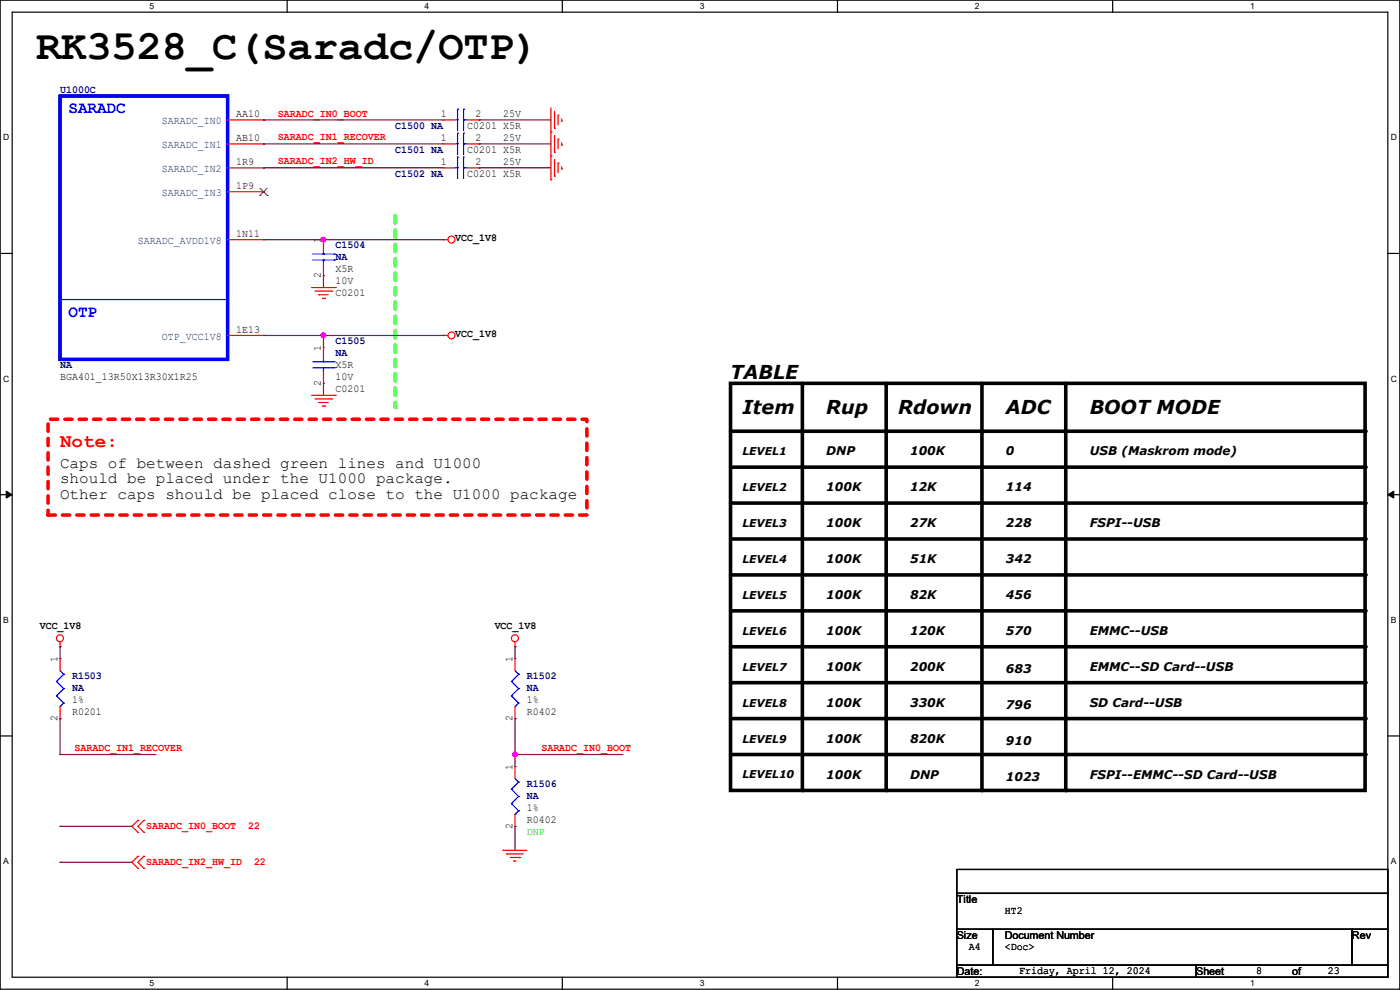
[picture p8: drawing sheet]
<svg xmlns="http://www.w3.org/2000/svg" width="297mm" height="210mm" viewBox="0 0 297 210" stroke-linecap="round" stroke-linejoin="round" font-family="sans-serif">
<path d="M0 0h297v209.8h-297zM2.6 2.6h291.8v204.7h-291.8z" fill="none" stroke="#000" stroke-width=".25"/>
<g fill="#fff">
<path d="M31.8 .3h.9v2h-.9z"/>
<path d="M31.8 207.6h.9v2h-.9z"/>
</g>
<path d="M60.9 0v2.6M60.9 207.3v2.5" fill="none" stroke="#000" stroke-width=".25"/>
<g fill="#fff">
<path d="M90.1 .3h1v2h-1z"/>
<path d="M90.1 207.6h1v2h-1z"/>
</g>
<path d="M119.3 0v2.6M119.3 207.3v2.5" fill="none" stroke="#000" stroke-width=".25"/>
<g fill="#fff">
<path d="M148.5 .3h.9v2h-.9z"/>
<path d="M148.5 207.6h.9v2h-.9z"/>
</g>
<path d="M177.7 0v2.6M177.7 207.3v2.5" fill="none" stroke="#000" stroke-width=".25"/>
<g fill="#fff">
<path d="M206.8 .3h1v2h-1z"/>
<path d="M206.8 207.6h1v2h-1z"/>
</g>
<path d="M236.1 0v2.6M236.1 207.3v2.5" fill="none" stroke="#000" stroke-width=".25"/>
<g fill="#fff">
<path d="M265.2 .3h1v2h-1z"/>
<path d="M265.2 207.6h1v2h-1z"/>
<path d="M.7 28.2h1.2v1.9h-1.2z"/>
<path d="M295.1 28.2h1.2v1.9h-1.2z"/>
<path d="M.7 79.3h1.2v2h-1.2z"/>
<path d="M295.1 79.3h1.2v2h-1.2z"/>
</g>
<path d="M0 53.8h2.6M294.4 53.8h2.6" fill="none" stroke="#000" stroke-width=".25"/>
<g fill="#fff">
<path d="M.7 130.5h1.2v2h-1.2z"/>
<path d="M295.1 130.5h1.1v2h-1.1z"/>
</g>
<path d="M0 104.9h2.6M294.4 104.9h2.6" fill="none" stroke="#000" stroke-width=".25"/>
<path d="M1.3 104.2l1.3 .7-1.3 .8zM294.4 104.9l1.3-.7v1.5z" fill="#000" stroke="#000" stroke-width=".21"/>
<g fill="#fff">
<path d="M.7 181.7h1.2v2h-1.2z"/>
<path d="M295.1 181.7h1.1v2h-1.1z"/>
</g>
<path d="M0 156.1h2.6M294.4 156.1h2.6" fill="none" stroke="#000" stroke-width=".25"/>
<g fill="none" stroke="#000" stroke-width=".76">
<path d="M155 81.3h134.6v86.4h-134.6zM155 91.5h134.6M155 99.1h134.6M170.2 81.3v86.4M188 81.3v86.4M208.3 81.3v86.4M226.1 81.3v86.4M155 106.7h134.6M155 114.3h134.6M155 122h134.6M155 129.6h134.6M155 137.2h134.6"/>
<path d="M155 144.8h134.6M155 152.4h134.6M155 160.1h134.6"/>
</g>
<g fill="#000">
<circle cx="289.6" cy="91.5" r=".38"/>
<circle cx="289.6" cy="99.1" r=".38"/>
<circle cx="289.6" cy="114.3" r=".38"/>
<circle cx="289.6" cy="106.7" r=".38"/>
<circle cx="289.6" cy="122" r=".38"/>
<circle cx="289.6" cy="137.2" r=".38"/>
<circle cx="289.6" cy="129.6" r=".38"/>
<circle cx="289.6" cy="144.8" r=".38"/>
<circle cx="289.6" cy="152.4" r=".38"/>
<circle cx="170.2" cy="167.7" r=".38"/>
<circle cx="188" cy="167.7" r=".38"/>
<circle cx="208.3" cy="167.7" r=".38"/>
<circle cx="226.1" cy="167.7" r=".38"/>
<circle cx="289.6" cy="160.1" r=".38"/>
</g>
<path d="M10.2 88.9h114.3v20.4h-114.3z" fill="none" stroke="#f00" stroke-width=".76" stroke-dasharray="1.5 1.5"/>
<path d="M83.9 45.8v40.6" fill="none" stroke="#01ff00" stroke-width=".76" stroke-dasharray="1.5 1.5"/>
<circle cx="83.9" cy="86.4" r=".38" fill="#01ff00" stroke-dasharray="1.5 1.5"/>
<g fill="none" stroke="#f00" stroke-width=".25">
<path d="M48.3 25.4h7.6M48.3 30.5h7.6M48.3 35.6h7.6M55.9 25.4h.1M55.9 30.5h.1M55.9 35.6h.1M94 25.4h.1M94 30.5h.1M94 35.6h.1M94 25.4h2.6M94 30.5h2.6M94 35.6h2.6"/>
<path d="M99.1 25.4h2.5M99.1 30.5h2.5M99.1 35.6h2.5M101.6 25.4h.1M101.6 30.5h.1M101.6 35.6h.1M116.9 28h.1M116.9 33.1h.1M116.9 38.1h.1M116.9 22.9v15.2M117.6 27.2h.1M117.6 32.3h.1"/>
<path d="M117.6 37.4h.1M117.6 23.7v3.5M117.6 28.7v3.6M117.6 33.8v3.6M118.4 24.4h.1M118.4 29.5h.1M118.4 34.6h.1M118.4 24.4v2.1M118.4 29.5v2M118.4 34.6v2M119.2 25.7h.1M119.2 30.8h.1"/>
<path d="M119.2 35.9h.1M119.2 25.2v.5M119.2 30.3v.5M119.2 35.3v.6M48.3 50.8h7.6M48.3 40.7h7.6M55.9 40.7h.1M55.9 50.8h.1M68.6 50.8h.1M68.6 58.5h.1M68.6 50.8v2.6M68.6 55.9v2.6"/>
<path d="M94 50.8h.1M94 50.8h1M48.3 71.2h7.6M55.9 71.2h.1M66.1 61h5.1M66.8 61.8h3.6M67.6 62.5h.1M67.6 62.5h2M68.4 63.3h.5M68.6 73.7h.1M68.6 73.7v2.5M68.6 78.8v2.5"/>
<path d="M68.9 63.3h.1M70.4 61.8h.1M71.2 61h.1M94 71.2h.1M94 71.2h1M66.1 83.9h5.1M66.8 84.6h3.6M67.6 85.4h.1M67.6 85.4h2M68.4 86.1h.5M68.6 81.3h.1M68.9 86.1h.1"/>
<path d="M70.4 84.6h.1M71.2 83.9h.1M12.7 137.2h.1M12.7 139.7h.1M12.7 136.2v1M12.7 139.7v2.6M109.3 137.2h.1M109.3 139.7h.1M109.3 136.2v1M109.3 139.7v2.6M12.7 152.4h.1M12.7 149.9v2.5"/>
<path d="M109.3 152.4h.1M109.3 149.9v2.5M29.3 174h.1M29.3 176.6h.1M29.3 174l-1.3 1.3 1.3 1.3M30.5 176.6h.1M30.5 174h.1M30.5 174l-1.2 1.3 1.2 1.3M109.3 162.6h.1M109.3 175.3h.1M109.3 162.6v2.5M109.3 172.8v2.5"/>
<path d="M29.3 181.7h.1M29.3 184.2h.1M29.3 181.7l-1.3 1.2 1.3 1.3M30.5 184.2h.1M30.5 181.7h.1M30.5 181.7l-1.2 1.2 1.2 1.3M106.7 180.4h.1M106.7 180.4h5.1M107.5 181.1h.1M107.5 181.1h3.5M108.2 181.9h2.1M109 182.7h.1"/>
<path d="M109 182.7h.5M110.3 181.9h.1"/>
<circle cx="95.8" cy="50.8" r=".74"/>
<circle cx="95.8" cy="71.1" r=".74"/>
<circle cx="12.7" cy="135.4" r=".74"/>
<circle cx="109.2" cy="135.4" r=".74"/>
</g>
<path d="M203 184.4h91.4v5.1h-91.4zM203 189.5h91.4v7.6h-91.4zM203 197.1h7.6v7.7h-7.6zM210.6 197.1h76.2v7.7h-76.2zM286.8 197.1h7.6v7.7h-7.6zM203 204.8h50.8v2.5h-50.8zM253.8 204.8h40.6v2.5h-40.6z" fill="none" stroke="#000" stroke-width=".25"/>
<g fill="none" stroke="#00f" stroke-width=".25">
<path d="M96.6 25.4h.5M96.6 30.5h.5M96.6 35.6h.5M97.1 25.4h.1M97.1 23.2h.1M97.1 30.5h.1M97.1 28.2h.1M97.1 35.6h.1M97.1 33.3h.1M97.1 23.2v4.5M97.1 28.2v4.6M97.1 33.3v4.6"/>
<path d="M98.3 23.2h.1M98.3 25.4h.1M98.3 28.2h.1M98.3 30.5h.1M98.3 33.3h.1M98.3 35.6h.1M98.3 25.4h.8M98.3 23.2v4.5M98.3 28.2v4.6M98.3 33.3v4.6M98.3 30.5h.8M98.3 35.6h.8"/>
<path d="M66.3 55.2h4.6M66.3 53.9h4.6M68.6 53.9h.1M68.6 55.2h.1M68.6 53.4v.5M68.6 55.2v.7M70.9 55.2h.1M70.9 53.9h.1M12.7 63.5h.1M12.7 63.5h35.6M66.3 78h4.6M66.3 76.8h4.6"/>
<path d="M68.6 76.8h.1M68.6 78h.1M68.6 76.2v.6M68.6 78v.8M70.9 78h.1M70.9 76.8h.1M12 144.6h.1M12 147.6h.1M12 144.6l1.5 1.5M12 147.6l1.5 1.5M12.7 149.9h.1M12.7 142.3l.8 .7"/>
<path d="M13.5 143h.1M13.5 146.1h.1M13.5 149.1h.1M13.5 143l-1.5 1.6M13.5 146.1l-1.5 1.5M13.5 149.1l-.8 .8M108.5 144.6h.1M108.5 147.6h.1M108.5 144.6l1.5 1.5M108.5 147.6l1.5 1.5M109.3 149.9h.1M109.3 142.3l.7 .7"/>
<path d="M110 143h.1M110 146.1h.1M110 149.1h.1M110 143l-1.5 1.6M110 146.1l-1.5 1.5M110 149.1l-.7 .8M108.5 167.4h.1M108.5 170.5h.1M108.5 167.4l1.5 1.6M108.5 170.5l1.5 1.5M109.3 172.8h.1M109.3 165.1l.7 .8"/>
<path d="M110 165.9h.1M110 169h.1M110 172h.1M110 165.9l-1.5 1.5M110 169l-1.5 1.5M110 172l-.7 .8"/>
</g>
<path d="M12.7 20.4h35.6v55.8h-35.6z" fill="none" stroke="#00f" stroke-width=".76"/>
<path d="M55.2 39.9l1.5 1.6M56.7 39.9l-1.6 1.6M55.1 41.5h.1M56.7 41.5h.1" fill="none" stroke="#7f3f00" stroke-width=".21"/>
<g fill="none" stroke="#7f003f" stroke-width=".25">
<path d="M55.9 35.6h.1M55.9 30.5h.1M55.9 25.4h.1M55.9 35.6h38.1M55.9 25.4h38.1M55.9 30.5h38.1M101.6 25.4h.1M101.6 30.5h.1M101.6 35.6h.1M101.6 35.6h15.3M101.6 25.4h15.3M101.6 30.5h15.3"/>
<path d="M55.9 50.8h.1M55.9 50.8h38.1M68.6 58.5h.1M68.6 58.5v2.5M94 50.8h.1M55.9 71.2h.1M55.9 71.2h38.1M68.6 71.2h.1M68.6 71.2v2.5M94 71.2h.1M68.6 81.3h.1M68.6 81.3v2.6"/>
<path d="M12.7 137.2h.1M12.7 137.2v2.5M109.3 137.2h.1M109.3 137.2v2.5M12.7 152.4h.1M12.7 152.4v7.7M109.3 152.4h.1M109.3 152.4v10.2M12.7 175.3h.1M12.7 160.1h.1M12.7 175.3h15.3M12.7 160.1h20.4"/>
<path d="M109.3 160.1h.1M109.3 175.3h.1M109.3 175.3v5.1M109.3 160.1h22.8M12.7 182.9h.1M12.7 182.9h15.3"/>
</g>
<g fill="#f0f" stroke="#f0f" stroke-width=".25">
<circle cx="68.6" cy="50.8" r=".49"/>
<circle cx="68.6" cy="71.1" r=".49"/>
<circle cx="109.2" cy="160" r=".49"/>
</g>
<text font-size="8.9" x="7.7" y="12.5">RK3528_C(Saradc/OTP)</text>
<g font-size="4.1">
<text x="155" y="80.3">TABLE</text>
<text x="157.5" y="87.9">Item</text>
<text x="175.3" y="87.9">Rup</text>
<text x="190.6" y="87.9">Rdown</text>
<text x="213.4" y="87.9">ADC</text>
<text x="231.2" y="87.9">BOOT MODE</text>
</g>
<text font-size="4.1" fill="#f00" x="12.7" y="94.9">Note:</text>
<g font-size="3.6" fill="#00f">
<text x="14.5" y="24">SARADC</text>
<text x="14.5" y="67.2">OTP</text>
</g>
<g font-size="3.3">
<text x="12.7" y="99.2">Caps of between dashed green lines and U1000</text>
<text x="12.7" y="102.5">should be placed under the U1000 package.</text>
<text x="12.7" y="105.8">Other caps should be placed close to the U1000 package</text>
</g>
<g font-size="2.5">
<text x="175.3" y="96.6">DNP</text>
<text x="193.1" y="96.6">100K</text>
<text x="213.4" y="96.6">0</text>
<text x="231.2" y="96.6">USB (Maskrom mode)</text>
<text x="175.3" y="104.2">100K</text>
<text x="193.1" y="104.2">12K</text>
<text x="213.4" y="104.2">114</text>
<text x="175.3" y="111.8">100K</text>
<text x="193.1" y="111.8">27K</text>
<text x="213.4" y="111.8">228</text>
<text x="231.2" y="111.8">FSPI--USB</text>
<text x="175.3" y="119.5">100K</text>
<text x="193.1" y="119.5">51K</text>
<text x="213.4" y="119.5">342</text>
<text x="175.3" y="127.1">100K</text>
<text x="193.1" y="127.1">82K</text>
<text x="213.4" y="127.1">456</text>
<text x="175.3" y="134.7">100K</text>
<text x="193.1" y="134.7">120K</text>
<text x="213.4" y="134.7">570</text>
<text x="231.2" y="134.7">EMMC--USB</text>
<text x="175.3" y="142.3">100K</text>
<text x="193.1" y="142.3">200K</text>
<text x="213.4" y="142.8">683</text>
<text x="231.2" y="142.3">EMMC--SD Card--USB</text>
<text x="175.3" y="149.9">100K</text>
<text x="193.1" y="149.9">330K</text>
<text x="231.2" y="149.9">SD Card--USB</text>
<text x="213.4" y="150.5">796</text>
<text x="175.3" y="157.6">100K</text>
<text x="193.1" y="157.6">820K</text>
<text x="213.4" y="158.1">910</text>
<text x="175.3" y="165.2">100K</text>
<text x="193.1" y="165.2">DNP</text>
<text x="213.4" y="165.7">1023</text>
<text x="231.2" y="165.2">FSPI--EMMC--SD Card--USB</text>
</g>
<g font-size="2.3" fill="#00007f">
<text x="12.7" y="19.7">U1000C</text>
<text x="83.9" y="27.3">C1500 NA</text>
<text x="83.9" y="32.4">C1501 NA</text>
<text x="83.9" y="37.5">C1502 NA</text>
<text x="71.2" y="52.7">C1504</text>
<text x="71.2" y="55.2">NA</text>
<text x="71.2" y="73">C1505</text>
<text x="71.2" y="75.6">NA</text>
<text x="12.7" y="78.1">NA</text>
<text x="15.3" y="144.1">R1503</text>
<text x="15.3" y="146.7">NA</text>
<text x="111.8" y="144.1">R1502</text>
<text x="111.8" y="146.7">NA</text>
<text x="111.8" y="167">R1506</text>
<text x="111.8" y="169.5">NA</text>
</g>
<g font-size="2.3" fill="#003f7f">
<text x="34.3" y="26.4">SARADC_IN0</text>
<text x="34.3" y="31.5">SARADC_IN1</text>
<text x="34.3" y="36.5">SARADC_IN2</text>
<text x="34.3" y="41.6">SARADC_IN3</text>
<text x="29.3" y="51.8">SARADC_AVDD1V8</text>
<text x="34.3" y="72.1">OTP_VCC1V8</text>
</g>
<g font-size="2.3">
<text x="50.1" y="24.9">AA10</text>
<text x="50.1" y="30">AB10</text>
<text x="93.5" y="24.9">1</text>
<text x="93.5" y="30">1</text>
<text x="99.1" y="27.3">C0201 X5R</text>
<text x="100.9" y="24.9">2</text>
<text x="100.9" y="30">2</text>
<text x="106.7" y="24.8">25V</text>
<text x="106.7" y="29.8">25V</text>
<text x="50.1" y="35.1">1R9</text>
<text x="93.5" y="35.1">1</text>
<text x="99.1" y="32.4">C0201 X5R</text>
<text x="100.9" y="35.1">2</text>
<text x="106.7" y="34.9">25V</text>
<text x="50.1" y="40.1">1P9</text>
<text x="99.1" y="37.5">C0201 X5R</text>
<text x="50.1" y="50.3">1N11</text>
<text x="68.1" y="51.6" transform="rotate(-90 68.1 51.6)">1</text>
<text x="96.6" y="51.2">VCC_1V8</text>
<text x="68.1" y="59" transform="rotate(-90 68.1 59)">2</text>
<text x="71.2" y="57.8">X5R</text>
<text x="71.2" y="62.9">C0201</text>
<text x="71.2" y="60.3">10V</text>
<text x="50.1" y="70.6">1E13</text>
<text x="96.6" y="71.5">VCC_1V8</text>
<text x="68.1" y="74.5" transform="rotate(-90 68.1 74.5)">1</text>
<text x="12.7" y="80.6">BGA401_13R50X13R30X1R25</text>
<text x="68.1" y="81.8" transform="rotate(-90 68.1 81.8)">2</text>
<text x="71.2" y="83.2">C0201</text>
<text x="71.2" y="78.1">X5R</text>
<text x="71.2" y="80.6">10V</text>
<text x="157.5" y="96.6">LEVEL1</text>
<text x="157.5" y="104.2">LEVEL2</text>
<text x="157.5" y="111.8">LEVEL3</text>
<text x="157.5" y="119.4">LEVEL4</text>
<text x="157.5" y="127">LEVEL5</text>
<text x="8.4" y="133.5">VCC_1V8</text>
<text x="104.9" y="133.5">VCC_1V8</text>
<text x="157.5" y="134.7">LEVEL6</text>
<text x="12.2" y="140.5" transform="rotate(-90 12.2 140.5)">1</text>
<text x="108.7" y="140.5" transform="rotate(-90 108.7 140.5)">1</text>
<text x="157.5" y="142.3">LEVEL7</text>
<text x="15.3" y="149.2">1%</text>
<text x="111.8" y="149.2">1%</text>
<text x="157.5" y="149.9">LEVEL8</text>
<text x="12.2" y="153" transform="rotate(-90 12.2 153)">2</text>
<text x="15.3" y="151.8">R0201</text>
<text x="108.7" y="153" transform="rotate(-90 108.7 153)">2</text>
<text x="111.8" y="151.8">R0402</text>
<text x="157.5" y="157.5">LEVEL9</text>
<text x="108.7" y="163.4" transform="rotate(-90 108.7 163.4)">1</text>
<text x="157.5" y="165.1">LEVEL10</text>
<text x="111.8" y="172.1">1%</text>
<text x="108.7" y="175.8" transform="rotate(-90 108.7 175.8)">2</text>
<text x="111.8" y="174.6">R0402</text>
<text x="203" y="191.6">Title</text>
<text x="213.1" y="193.9">HT2</text>
<text x="203" y="199.2">Size</text>
<text x="205.5" y="201.5">A4</text>
<text x="213.1" y="199.2">Document Number</text>
<text x="213.1" y="201.5">&lt;Doc&gt;</text>
<text x="286.8" y="199.2">Rev</text>
<text x="203" y="206.8">Date:</text>
<text x="216.2" y="206.6">Friday, April 12, 2024</text>
<text x="253.8" y="206.8">Sheet</text>
<text x="266.5" y="206.6">8</text>
<text x="274.1" y="206.8">of</text>
<text x="281.7" y="206.6">23</text>
</g>
<g font-size="2.3" fill="#f00">
<text x="59" y="29.8">SARADC_IN1_RECOVER</text>
<text x="59" y="24.7">SARADC_IN0_BOOT</text>
<text x="59" y="34.9">SARADC_IN2_HW_ID</text>
<text x="15.8" y="159.3">SARADC_IN1_RECOVER</text>
<text x="114.9" y="159.3">SARADC_IN0_BOOT</text>
<text x="31" y="175.9">SARADC_IN0_BOOT</text>
<text x="52.6" y="175.9">22</text>
<text x="31" y="183.5">SARADC_IN2_HW_ID</text>
<text x="53.9" y="183.5">22</text>
</g>
<text font-size="2.3" fill="#01ff00" x="111.8" y="177.2">DNP</text>
<g font-size="1.8">
<text x="31.7" y="1.9">5</text>
<text x="90.1" y="1.9">4</text>
<text x="148.5" y="1.9">3</text>
<text x="206.8" y="1.9">2</text>
<text x="265.2" y="1.9">1</text>
<text x=".7" y="29.8">D</text>
<text x="295.1" y="29.8">D</text>
<text x=".7" y="80.9">C</text>
<text x="295.1" y="80.9">C</text>
<text x=".7" y="132.1">B</text>
<text x="295.1" y="132.1">B</text>
<text x=".7" y="183.3">A</text>
<text x="295.1" y="183.3">A</text>
<text x="31.7" y="209.2">5</text>
<text x="90.1" y="209.2">4</text>
<text x="148.5" y="209.2">3</text>
<text x="206.8" y="209.2">2</text>
<text x="265.2" y="209.2">1</text>
</g>
</svg>
